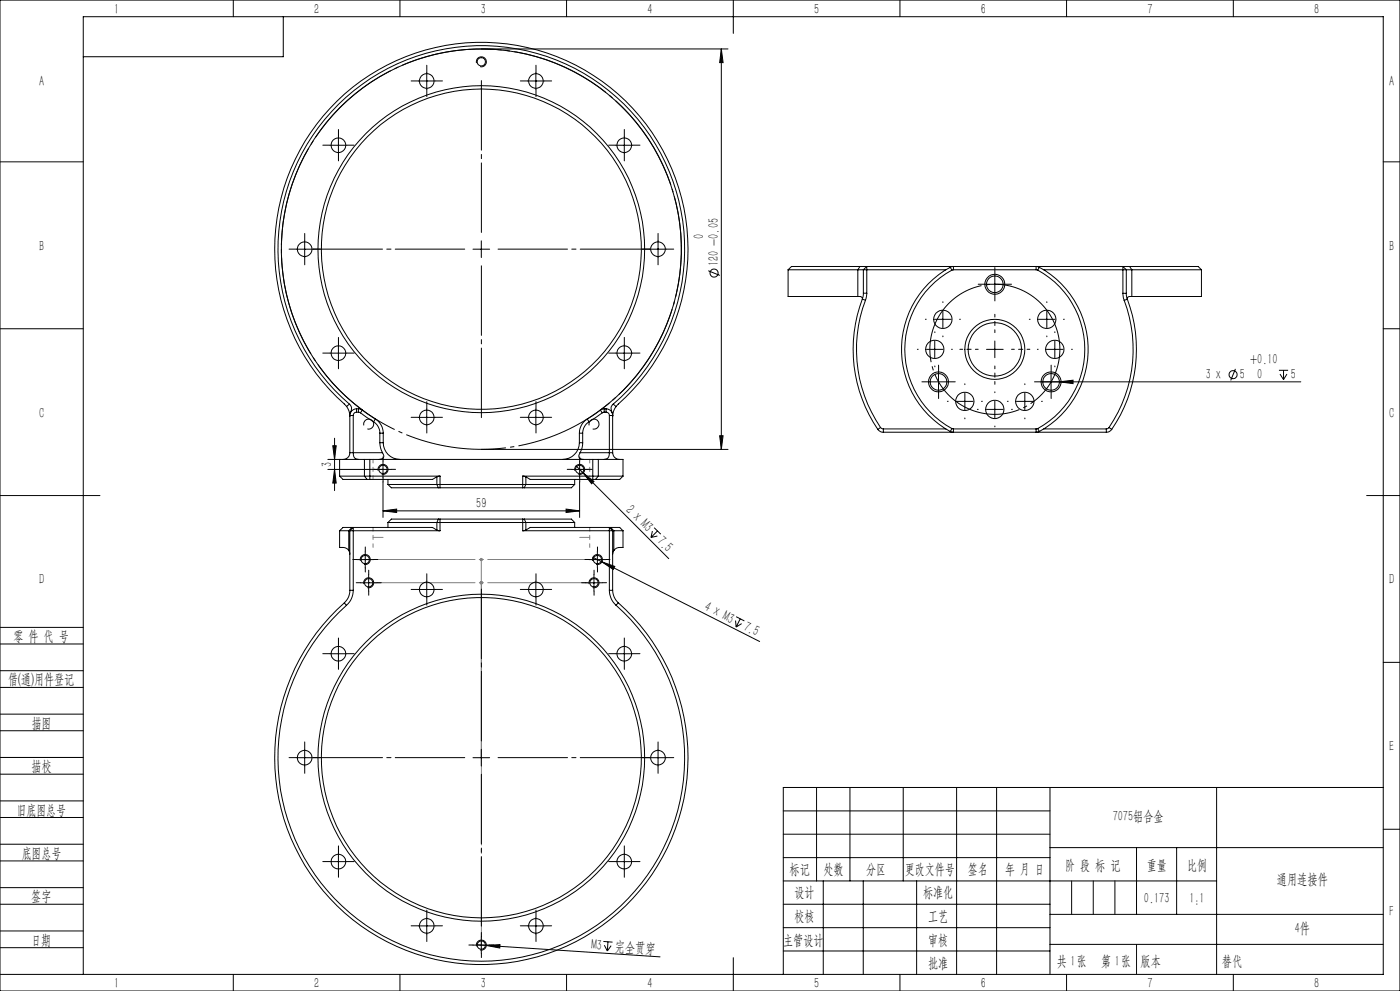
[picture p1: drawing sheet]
<svg xmlns="http://www.w3.org/2000/svg" width="420mm" height="297mm" viewBox="0 0 420 297" stroke-linecap="round" stroke-linejoin="round" font-family="sans-serif">
<g fill="none" stroke="#000" stroke-width=".3">
<path d="M0 0h420v297h-420zM70 0v5M85 5v12h-60M120 0v5M142.9 18.9a1.5 1.5 0 0 1 1.4-1.9 1.5 1.5 0 0 1 1.6 1.6 1.5 1.5 0 0 1-1.9 1.4M144.4 14.7h74M170 0v5M216.4 14.7v120M216.4 14.7l.5 4.1h-1zM220 0v10M270 0v5M320 0v5"/>
<path d="M370 0v5M125.5 24.3h5M128 21.8v5M158.3 24.3h5M160.8 21.8v5M0 48.5h25M99 43.5h5M101.5 41v5M184.8 43.5h5M187.3 41v5M415 48.5h5M88.9 74.7h5"/>
<path d="M91.4 72.2v5M141.9 74.7h5M144.4 72.2v5M194.9 74.7h5M197.4 72.2v5M258 79.9h2M258 79.9h-20.5l-1.1 1M258 79.9l-.6 1M260 79.9h76.9M260 79.9v8M260 79.9l-1 1M336.9 79.9h2"/>
<path d="M336.9 79.9v8M336.9 79.9l1 1M338.9 79.9h20.5l1 1M338.9 79.9l.6 1M0 98.5h25M212.5 81.1l3.4 1.4M236.4 80.9h21M236.4 80.9v8h21M257.4 80.9h1.6M257.4 88.9l1 .1 .4 .4M257.4 80.9v8M258.7 89.6a42.5 42.5 0 0 0 4.6 39.1"/>
<path d="M258.7 89.6l.9 .4M259 87.9l-.3 1.7M259 80.9v7M259 80.9h24.8M259 87.9h1M259.6 90a41.6 41.6 0 0 0 4.6 38.1M260 87.9l-.4 2.1M280.4 95.7h5M282.9 93.2v5M285.1 80.1l.9-.2v1M285.1 80.1a28 28 0 0 0 0 49.2M285.1 80.1l.5 .9"/>
<path d="M285.6 81a27 27 0 0 0 0 47.4M286 80.9l-.4 .1M286 80.9h24.8M295.9 85.2h5.1M298.4 82.7v5M310.8 80.9l.5 .1M311.3 81a27 27 0 0 1 0 47.4M311.5 95.7h5M311.8 80.1l-1-.2v1M311.8 80.1a28 28 0 0 1 0 49.2M311.8 80.1l-.5 .9M313.1 80.9h24.8"/>
<path d="M314 93.2v5M336.9 87.9l.4 2.1M336.9 87.9h1M337.3 90a41.4 41.4 0 0 1-4.6 38.1M337.9 87.9l.3 1.8M337.9 80.9h1.6M337.9 80.9v7M338.2 89.7a42.5 42.5 0 0 1-4.7 39M338.2 89.7l-.9 .3M339.5 88.9l-1 .1-.4 .4M339.5 80.9h20.9M339.5 80.9v8"/>
<path d="M360.4 80.9v8h-20.9M415 98.5h5M99 105.8h5M101.5 103.3v5M184.8 105.8h5M187.3 103.3v5M278 104.7h4.9M279 114.4h5.1M280.4 102.2v5M281.6 112v4.9M289.5 117.8v5M295.9 104.7h5.1"/>
<path d="M298.4 102.2v5M307.4 117.8v5M313.9 104.7h5M315.3 112v4.9M316.4 102.2v5M317.8 114.4l4.1-.5v1.1zM370.6 110.6l-1.4 3.4M383.7 111h2.7M384 112.1l1.1 1.7M385.1 111v2.8M386.1 112.1l-1 1.7M390.2 114.4h-77.4"/>
<path d="M98.4 137.7h3.5M99.8 133.6h1.1l-.5 4.1zM100.4 131.3v15.7M101.9 137.7h7.4M101.9 137.7v5M104 121.8l.7 1.4 .3 1.3M104 121.8l-.1-.1a62.1 62.1 0 0 1-4.4-89.8 62.1 62.1 0 0 1 90 .2 62.1 62.1 0 0 1-4.7 89.8M104.8 121.1a1.97 1.97 0 0 1 .3 2.8M104.8 121.1a61 61 0 0 1-4.7-88.4 61 61 0 0 1 88.6 0 61 61 0 0 1-4.8 88.4M104.8 121.1l-.8 .7M105 135.7a1.99 1.99 0 0 1-2 2M105 124.5h.1"/>
<path d="M105 124.5v.3M105 135.7h9.8M105 124.5h1M105 124.5v11.2M106 124.5v11.2a1.63 1.63 0 0 0 1.6 2M107 123.5a.96 .96 0 0 0-1 1M107 122.5a2.05 2.05 0 0 0-2 2M107 123.5h.5M107 122.5v1M107 122.5h.5M107.5 123.5l.6 .2M107.5 122.5l1.2 .4"/>
<path d="M107.5 122.5v1M108.1 123.7l4 2.7M108.7 122.9l3.9 2.7M108.7 122.9a60 60 0 0 1-8.8-88.5 60 60 0 0 1 89 0 60 60 0 0 1-8.8 88.5M108.7 122.9l-.6 .8M109.1 127.5a1.5 1.5 0 0 1 1.4-1.9 1.5 1.5 0 0 1 1.6 1.6 1.5 1.5 0 0 1-1.9 1.3M109.3 137.7h1.6M109.3 137.7v5M110.9 137.7h66.9M110.9 137.7v6M112.1 126.4a4 4 0 0 1 1.8 3.4M112.6 125.6a5 5 0 0 1 2.4 4.2"/>
<path d="M112.6 125.6l-.5 .8M113.9 132.7l.3 1.5 .6 1.5M113.9 132.7h1.1M113.9 129.8h1.1M113.9 129.8v2.9M114.8 135.7a1.2 1.2 0 0 1-.1 1.8l-1 .2M114.9 138.2v5M115 132.7a5 5 0 0 0 5 5M115 129.8v2.9M125.5 125.1h5M128 122.6v5M144.4 134.7h74"/>
<path d="M158.3 125.1h5M160.8 122.6v5M172.8 139.6l2.1 2.1M173.8 132.7a5.1 5.1 0 0 1-5 5M173.8 129.8v2.9M173.8 132.7h1M173.8 129.8h1M173.9 138.2v5M174 135.7a1.17 1.17 0 0 0 .1 1.8l.9 .2M174 135.7h9.8M174.8 132.7l-.2 1.5-.6 1.5M174.8 129.8v2.9"/>
<path d="M176.2 125.6a5 5 0 0 0-2.4 4.2M176.2 125.6l.5 .8M176.7 126.4a4.1 4.1 0 0 0-1.9 3.4M176.7 127.5a1.51 1.51 0 0 1 1.4-1.9 1.51 1.51 0 0 1 1.6 1.6 1.51 1.51 0 0 1-1.9 1.3M177.8 137.7h1.7M177.8 137.7v6M179.5 137.7h7.4v5M179.5 137.7v5M180.1 122.9l-3.9 2.7M180.1 122.9l.6 .8M180.7 123.7l-4 2.7M181.3 123.5l-.6 .2"/>
<path d="M181.3 122.5l-1.2 .4M181.3 123.5h.5M181.3 122.5v1M181.3 122.5h.5M181.8 123.5a.96 .96 0 0 1 1 1M181.8 122.5a1.99 1.99 0 0 1 2 2M181.8 122.5v1M182.8 124.5v11.2a1.66 1.66 0 0 1-1.6 2M182.8 124.5h1M183.8 135.7a2.05 2.05 0 0 0 2 2M183.8 124.5h.1M183.8 124.5v11.2"/>
<path d="M183.8 124.5v.3M183.9 121.1a1.88 1.88 0 0 0-.2 2.8M183.9 121.1l.9 .8M184.8 121.9l-.7 1.3-.3 1.3M215.9 130.6h1l-.5 4.1zM263.3 128.7a1.89 1.89 0 0 0 1.7 .8M264.2 128.1l.8 .4M264.2 128.1l-.9 .6M265 128.5h18.8M265 129.5h66.9M265 128.5v1M285.6 128.4l.4 .1"/>
<path d="M285.6 128.4l-.5 .9M286 128.5v1l-.9-.2M286 128.5h24.8M286.9 120.3h5M295.9 122.7h5.1M298.4 120.2v5M304.9 120.3h5.1M310.8 128.5v1l1-.2M311.3 128.4l-.5 .1M311.3 128.4l.5 .9M313.1 128.5h18.8M331.9 128.5v1"/>
<path d="M332.7 128.1l-.8 .4M332.7 128.1l.8 .6M333.5 128.7a1.89 1.89 0 0 1-1.6 .8M0 148.5h30M98.4 140.7h12.8M100.4 140.7l.5 4.1h-1.1zM101.9 142.7h7.4M101.9 142.7l1 1h7.2M101.9 159.1h2.7M101.9 159.1v5a3 3 0 0 1 2.7 .9M104.6 159.1h.4M104.6 159.1v5.9"/>
<path d="M105 159.1v17.8M105 159.1h27M105.6 158.1h.4M105.6 158.1h-2.7l-1 1M105.6 158.1l-1 1M106 158.1h23.7l1.4 .8M106 158.1v18.8M106 158.1l-1 1M109.3 142.7h22.7M109.3 142.7l.8 1M110.1 143.7h.8M112.4 140.7h5"/>
<path d="M113.5 141.1a1.5 1.5 0 0 1 1.3-1.9 1.5 1.5 0 0 1 1.6 1.6 1.5 1.5 0 0 1-1.9 1.3M114.9 153.1l4.1-.5v1zM114.9 144.4v10.7M114.9 153.1h59M116.4 145.2h14.7M116.4 145.2l1 1h14.1M116.4 143.7v1.5M116.4 156.6h14.7M116.4 156.6v1.5M131.1 145.2h26.7M131.1 142.9l-1.4 .8h-18.8M131.1 145.2l.4 1"/>
<path d="M131.1 142.9v2.3M131.1 156.6h26.7M131.1 158.9l.9 .2M131.1 156.6v2.3M131.5 146.2h.5M131.5 155.6h.5M131.5 155.6h-14.1l-1 1M131.5 155.6l-.4 1M132 142.7l-.9 .2M132 142.7v3.5M132 146.2h24.8M132 155.6v3.5"/>
<path d="M132 155.6h24.8M156.8 142.7h22.7M156.8 146.2h.5M156.8 142.7l1 .2M156.8 142.7v3.5M156.8 155.6h.5M156.8 155.6v3.5M156.8 159.1h27M157.3 155.6h14.1l1 1M157.3 155.6l.5 1M157.8 142.9l1.3 .8h18.7M157.8 145.2h14.6"/>
<path d="M157.8 145.2l-.5 1M157.8 142.9v2.3M157.8 158.9l-1 .2M157.8 156.6h14.6M157.8 156.6v2.3M169.8 152.6l4.1 .5-4.1 .5zM171.4 140.7h5M172.4 145.2l-1 1h-14.1M172.4 143.7v1.5M172.4 156.6v1.5M172.4 141.1a1.51 1.51 0 0 1 1.4-1.9 1.51 1.51 0 0 1 1.6 1.6 1.51 1.51 0 0 1-1.9 1.3M173.9 144.4v10.7"/>
<path d="M174.9 141.7l3.3 2.6-.7 .7zM174.9 141.7l25.7 25.7M177.8 143.7h.8M179.5 142.7h7.4M179.5 142.7l-.9 1M182.8 158.1h-23.7l-1.3 .8M182.8 158.1h.4M182.8 158.1v18.8M182.8 158.1l1 1M183.2 158.1h2.7l1 1M183.2 158.1l1 1M183.8 159.1h.4"/>
<path d="M183.8 159.1v17.8M184.2 159.1h2.7M184.2 159.1v5.9M186.9 142.7l-1 1h-7.3M186.9 159.1v5a3 3 0 0 0-2.7 .9M195.7 159.2l-.4 1.9M196.3 158.1l1.9 2M197.2 159.1l-1.9 2M410 148.5h10M104.6 165l.4 1.1M105 176.9a5 5 0 0 1-1.7 3.8M105 176.9h1"/>
<path d="M106 176.9a6 6 0 0 1-2.1 4.5M107.1 167.7h5M108.1 174.7h5M108.1 168.1a1.5 1.5 0 0 1 1.3-1.9 1.5 1.5 0 0 1 1.7 1.6 1.5 1.5 0 0 1-1.9 1.4M109.1 175a1.5 1.5 0 0 1 1.4-1.8 1.5 1.5 0 0 1 1.6 1.6 1.5 1.5 0 0 1-1.9 1.3M109.6 165.2v5M110.6 172.2v5M125.5 176.7h5M128 174.2v5M158.3 176.7h5M160.8 174.2v5M175.7 174.7h5"/>
<path d="M176.7 167.7h5M176.7 175a1.51 1.51 0 0 1 1.4-1.9 1.51 1.51 0 0 1 1.6 1.7 1.51 1.51 0 0 1-1.9 1.3M177.8 168.1a1.51 1.51 0 0 1 1.3-1.9 1.51 1.51 0 0 1 1.6 1.6 1.51 1.51 0 0 1-1.9 1.4M177.9 167l2.7 1.4M178.2 172.2v5M179.2 165.2v5M180.6 168.4l3.8 1.4-.4 .9zM180.6 168.4l47.3 23.9M182.8 176.9a6 6 0 0 0 2 4.5M182.8 176.9h1M183.8 176.9a5.2 5.2 0 0 0 1.7 3.8M184.2 165l-.4 1.1"/>
<path d="M197.2 160.7l-1.9 .4M0 193h25M0 188h25M99 195.9h5M101.5 193.4v5M103.3 180.7l.6 .7M184.8 195.9h5M184.8 181.4a61 61 0 0 1 3.6 87.9 61 61 0 0 1-88 0 61 61 0 0 1 3.5-87.9M185.5 180.7a62 62 0 0 1 3.6 89.3 62 62 0 0 1-89.4 0 62 62 0 0 1 3.6-89.3M185.5 180.7l-.7 .7M187.3 193.4v5M220.7 186l.1 1.9"/>
<path d="M220.8 184.8l2.5 1.3M222.1 185.5l-1.3 2.4M222.5 186.9l-1.7 1M415 198.5h5M0 206h25M0 201h25M0 219h25M0 214h25M0 232h25M0 227h25M88.9 227.1h5M91.4 224.6v5"/>
<path d="M141.9 227.1h5M144.4 224.6v5M194.9 227.1h5M197.4 224.6v5M245 236v28M255 236v28M271 236v28M287 236v56M299 236v56M315 236v56M365 236v56M415 236h-180v56"/>
<path d="M0 245h25M0 240h25M0 258h25M0 253h25M99 258.2h5M101.5 255.7v5M184.8 258.2h5M187.3 255.7v5M235 243h80M235 250h80M235 257h80M315 254h100"/>
<path d="M341 254v20M353 254v20M415 248.5h5M0 271h25M0 266h25M0 279h25M125.5 277.5h5M128 275v5M158.3 277.5h5M160.8 275v5M235 271h80M235 264h130"/>
<path d="M235 278h80M247 264v28M259 264v28M275 264v28M315 274h100M0 284h25M0 292h415v-287h-390v287M70 292v5M120 292v5M141.9 283.2h5M142.9 283.1l3 .2M142.9 283.6a1.5 1.5 0 0 1 1.4-1.9 1.5 1.5 0 0 1 1.6 1.7 1.5 1.5 0 0 1-1.9 1.3"/>
<path d="M144.4 280.7v5M145.9 283.3l4.1-.2-.1 1zM145.9 283.3l52.1 3.5M170 292v5M181 282.1l2.8 .3M181.3 283.3l.9 1.7M182.4 282.3l-.2 2.7M183.3 283.4l-1.1 1.6M220 287v10M235 285h80M270 292v5M315 283h100"/>
<path d="M320 292v5M370 292v5"/>
<circle cx="144.4" cy="18.5" r="1.25"/>
<circle cx="128" cy="24.3" r="2.2"/>
<circle cx="160.8" cy="24.3" r="2.2"/>
<circle cx="101.5" cy="43.5" r="2.2"/>
<circle cx="187.3" cy="43.5" r="2.19"/>
<circle cx="91.4" cy="74.7" r="2.2"/>
<circle cx="144.4" cy="74.7" r="49"/>
<circle cx="144.4" cy="74.7" r="48"/>
<circle cx="197.4" cy="74.7" r="2.19"/>
<circle cx="214.2" cy="81.8" r="1.2"/>
<circle cx="282.9" cy="95.7" r="2.75"/>
<circle cx="298.4" cy="85.2" r="2.49"/>
<circle cx="298.4" cy="85.2" r="2.99"/>
<circle cx="314" cy="95.7" r="2.75"/>
<circle cx="101.5" cy="105.8" r="2.2"/>
<circle cx="187.3" cy="105.8" r="2.19"/>
<circle cx="280.5" cy="104.7" r="2.75"/>
<circle cx="281.5" cy="114.5" r="2.5"/>
<circle cx="281.6" cy="114.5" r="3"/>
<circle cx="298.4" cy="104.7" r="8"/>
<circle cx="298.4" cy="104.7" r="9"/>
<circle cx="315.3" cy="114.5" r="3"/>
<circle cx="315.3" cy="114.5" r="2.5"/>
<circle cx="316.4" cy="104.7" r="2.75"/>
<circle cx="369.9" cy="112.3" r="1.21"/>
<circle cx="128" cy="125.1" r="2.2"/>
<circle cx="160.8" cy="125.1" r="2.2"/>
<circle cx="289.4" cy="120.3" r="2.75"/>
<circle cx="298.4" cy="122.7" r="2.75"/>
<circle cx="307.4" cy="120.3" r="2.75"/>
<circle cx="114.9" cy="140.7" r="1.24"/>
<circle cx="173.9" cy="140.7" r="1.24"/>
<circle cx="109.6" cy="167.7" r="1.25"/>
<circle cx="110.6" cy="174.7" r="1.24"/>
<circle cx="128" cy="176.7" r="2.2"/>
<circle cx="160.8" cy="176.7" r="2.2"/>
<circle cx="178.2" cy="174.7" r="1.24"/>
<circle cx="179.2" cy="167.7" r="1.25"/>
<circle cx="101.5" cy="195.9" r="2.2"/>
<circle cx="187.3" cy="195.9" r="2.19"/>
<circle cx="91.4" cy="227.1" r="2.2"/>
<circle cx="144.4" cy="227.1" r="49"/>
<circle cx="144.4" cy="227.1" r="48"/>
<circle cx="197.4" cy="227.1" r="2.19"/>
<circle cx="101.5" cy="258.2" r="2.2"/>
<circle cx="187.3" cy="258.2" r="2.19"/>
<circle cx="128" cy="277.5" r="2.2"/>
<circle cx="160.8" cy="277.5" r="2.2"/>
<circle cx="144.4" cy="283.2" r="1.24"/>
</g>
<path d="M201.8 57.1a60 60 0 0 0-100.5-24.1 60 60 0 0 0 27.6 99.6 60 60 0 0 0 73.7-72.5l-.8-3" fill="none" stroke="#000" stroke-width=".3" stroke-dasharray="30.5 1.3 1.3 1.3" stroke-dashoffset="-1.8" stroke-linecap="butt"/>
<path d="M317.1 99a19.5 19.5 0 0 0-32.6-7.9 19.5 19.5 0 0 0 8.8 32.4 19.5 19.5 0 0 0 24.1-23.3l-.3-1.2" fill="none" stroke="#000" stroke-width=".3" stroke-dasharray="30.5 1.3 1.3 1.3" stroke-dashoffset="5.4" stroke-linecap="butt"/>
<path d="M143.9 174.7h1M143.9 167.7h1M144 174.3l.7 .7M144 167.4l.7 .7M144.4 167.2v59.9M144.7 174.3l-.7 .7M144.7 167.4l-.7 .7" fill="none" stroke="#808080" stroke-width=".3"/>
<path d="M298.5 99.7v-5.5M293.5 104.7h-5.5M298.5 109.7v5.5M303.5 104.7h5.5" fill="none" stroke="#000" stroke-width=".3" stroke-dasharray="30.5 1.3 1.3 1.3" stroke-dashoffset="29.6"/>
<g fill="none" stroke="#000" stroke-width=".3" stroke-dasharray="30.5 1.3 1.3 1.3">
<path d="M125.5 24.3h-2.2M128 21.8v-2.2M128 26.8v2.2M130.5 24.3h2.2M158.3 24.3h-2.2M160.8 21.8v-2.2M160.8 26.8v2.2M163.3 24.3h2.2M99 43.5h-2.2M101.5 41v-2.2M101.5 46v2.2M104 43.5h2.2"/>
<path d="M184.8 43.5h-2.2M187.3 41v-2.2M187.3 46v2.2M189.8 43.5h2.2M88.9 74.7h-2.2M91.4 72.2v-2.2M91.4 77.2v2.2M93.9 74.7h2.2M194.9 74.7h-2.2M197.4 72.2v-2.2M197.4 77.2v2.2M199.9 74.7h2.2"/>
<path d="M277.9 95.7h-.3M280.5 99.7v-.3M282.9 90.7v-.3M287.9 95.7h.2M296 85.2h-2.5M298.5 82.7v-2.5M298.5 87.7v2.5M301 85.2h2.5M309 95.7h-.2M314 90.7v-.3M316.5 99.7v-.3M319 95.7h.3"/>
<path d="M99 105.8h-2.2M101.5 103.3v-2.2M101.5 108.3v2.2M104 105.8h2.2M184.8 105.8h-2.2M187.3 103.3v-2.2M187.3 108.3v2.2M189.8 105.8h2.2M275.5 104.7h-.3M279.1 114.4h-2.5M280.5 109.7v.2M281.6 111.9v-2.5"/>
<path d="M281.6 116.9v2.5M282.9 100.7v.2M284.1 114.4h2.5M285.5 104.7h.2M289.5 115.3v-.3M298.5 117.7v-.3M307.5 115.3v-.3M311.5 104.7h-.3M312.8 114.4h-2.5M314 100.7v.2M315.3 111.9v-2.5M315.3 116.9v2.5"/>
<path d="M316.5 109.7v.2M317.8 114.4h2.5M321.5 104.7h.2M114.9 138.2v-1.3M125.5 125.1h-2.2M128 122.6v-2.2M128 127.6v2.2M130.5 125.1h2.2M158.3 125.1h-2.2M160.8 122.6v-2.2M160.8 127.6v2.2M163.3 125.1h2.2"/>
<path d="M173.9 138.2v-1.3M284.5 120.3h-.3M289.5 125.3v.2M293.5 122.7h-.3M294.5 120.3h.2M298.5 127.7v.2M302.5 120.3h-.3M303.5 122.7h.2M307.5 125.3v.2M312.5 120.3h.2M112.4 140.7h-1.2M114.9 143.2v1.2"/>
<path d="M117.4 140.7h1.3M171.4 140.7h-1.2M173.9 143.2v1.2M176.4 140.7h1.3M107.1 167.7h-1.3M108.1 174.6h-1.2M109.6 165.2v-1.3M109.6 170.2v1.2M110.6 172.1v-1.2M110.6 177.1v1.3M112.1 167.7h1.2M113.1 174.6h1.3"/>
<path d="M125.5 176.7h-2.2M128 174.2v-2.2M128 179.2v2.2M130.5 176.7h2.2M158.3 176.7h-2.2M160.8 174.2v-2.2M160.8 179.2v2.2M163.3 176.7h2.2M175.7 174.6h-1.2M176.7 167.7h-1.2M178.2 172.1v-1.2M178.2 177.1v1.3"/>
<path d="M179.2 165.2v-1.3M179.2 170.2v1.2M180.7 174.6h1.3M181.7 167.7h1.3M99 195.9h-2.2M101.5 193.4v-2.2M101.5 198.4v2.2M104 195.9h2.2M184.8 195.9h-2.2M187.3 193.4v-2.2M187.3 198.4v2.2M189.8 195.9h2.2"/>
<path d="M88.9 227.1h-2.2M91.4 224.6v-2.2M91.4 229.6v2.2M93.9 227.1h2.2M194.9 227.1h-2.2M197.4 224.6v-2.2M197.4 229.6v2.2M199.9 227.1h2.2M99 258.2h-2.2M101.5 255.7v-2.2M104 258.2h2.2M184.8 258.2h-2.2"/>
<path d="M187.3 255.7v-2.2M189.8 258.2h2.2M101.5 260.7v2.2M125.5 277.5h-2.2M128 275v-2.2M128 280v2.2M130.5 277.5h2.2M158.3 277.5h-2.2M160.8 275v-2.2M160.8 280v2.2M163.3 277.5h2.2M187.3 260.7v2.2"/>
<path d="M141.9 283.2h-1.2M144.4 280.7v-1.2M144.4 285.7v1.3M146.9 283.2h1.3"/>
</g>
<path d="M321.5 264v10M328 264v10M334.5 264v10M341 283v9" fill="none" stroke="#0a0605" stroke-width=".3"/>
<path d="M111.9 137.7v6M176.9 137.7v6M111.9 164.1v-6M176.9 164.1v-6" fill="none" stroke="#808080" stroke-width=".3" stroke-dasharray="30.5 1.3 1.3 1.3" stroke-dashoffset="29.4"/>
<path d="M111.9 140.7h3M176.9 140.7h-3M111.9 161.1h3M176.9 161.1h-3" fill="none" stroke="#808080" stroke-width=".3" stroke-dasharray="30.5 1.3 1.3 1.3"/>
<path d="M144.4 227.1v-52.5" fill="none" stroke="#808080" stroke-width=".3" stroke-dasharray="30.5 1.3 1.3 1.3" stroke-dashoffset="6.2"/>
<path d="M110.6 174.6h67.6" fill="none" stroke="#808080" stroke-width=".3" stroke-dasharray="30.5 1.3 1.3 1.3" stroke-dashoffset="-1.4"/>
<path d="M144.4 227.1v56.1" fill="none" stroke="#808080" stroke-width=".3" stroke-dasharray="30.5 1.3 1.3 1.3" stroke-dashoffset="4.3"/>
<path d="M109.6 167.7h69.6" fill="none" stroke="#808080" stroke-width=".3" stroke-dasharray="30.5 1.3 1.3 1.3" stroke-dashoffset="-2.4"/>
<path d="M139.4 74.7h-45.5M144.4 69.7v-45.5M144.4 79.7v45.5M149.4 74.7h45.5M139.4 227.1h-45.5M144.4 222.1v-45.5M144.4 232.1v45.5M149.4 227.1h45.5" fill="none" stroke="#000" stroke-width=".3" stroke-dasharray="30.5 1.3 1.3 1.3" stroke-dashoffset="9.6"/>
<g fill="#000">
<path d="M317.8 114.4l4.1-.5v1.1zM174.9 141.7l3.3 2.6-.7 .7zM180.6 168.4l3.8 1.4-.4 .9zM145.9 283.3l4.1-.2-.1 1z"/>
<path d="M99.8 133.6h1.1l-.5 4.1zM100.4 140.7l.5 4.1h-1.1z"/>
<path d="M215.9 130.6h1l-.5 4.1zM216.4 14.7l.5 4.1h-1z"/>
<path d="M114.9 153.1l4.1-.5v1zM169.8 152.6l4.1 .5-4.1 .5z"/>
</g>
<g font-size="4.4">
<text x="34.2" y="4.1">1</text>
<text x="94.2" y="4.1">2</text>
<text x="144.2" y="4.1">3</text>
<text x="194.2" y="4.1">4</text>
<text x="244.2" y="4.1">5</text>
<text x="294.2" y="4.1">6</text>
<text x="344.2" y="4.1">7</text>
<text x="394.2" y="4.1">8</text>
<text x="11.7" y="25.9">A</text>
<text x="416.7" y="25.9">A</text>
<text x="211.2" y="71.5" transform="rotate(-90 211.2 71.5)">0</text>
<text x="11.7" y="75.1">B</text>
<text x="416.7" y="75.1">B</text>
<text x="215.5" y="79.8" transform="rotate(-90 215.5 79.8)">120 -0.05</text>
<text x="361.7" y="113.6">3 x</text>
<text x="371.9" y="113.6">5</text>
<text x="375" y="109.2">+0.10</text>
<text x="377.2" y="113.6">0</text>
<text x="387.2" y="113.6">5</text>
<text x="11.7" y="125.1">C</text>
<text x="416.7" y="125.1">C</text>
<text x="99.5" y="139.9" transform="rotate(-90 99.5 139.9)">3</text>
<text x="142.9" y="152.2">59</text>
<text x="187.6" y="153.1" transform="rotate(45 187.6 153.1)">2 x M3</text>
<text x="196.9" y="162.5" transform="rotate(45 196.9 162.5)">7.5</text>
<text x="11.7" y="175.1">D</text>
<text x="416.7" y="175.1">D</text>
<text x="211" y="182.8" transform="rotate(27 211 182.8)">4 x M3</text>
<text x="222.8" y="188.7" transform="rotate(27 222.8 188.7)">7.5</text>
<text x="4" y="192">零 件 代 号</text>
<text x="2.5" y="205.1">借(通)用件登记</text>
<text x="9.5" y="218.1">描图</text>
<text x="416.7" y="225.1">E</text>
<text x="9.5" y="231.1">描校</text>
<text x="5" y="244.2">旧底图总号</text>
<text x="333.8" y="246.2">7075铝合金</text>
<text x="6.5" y="257.2">底图总号</text>
<text x="236.9" y="261.9">标记</text>
<text x="247.1" y="261.9">处数</text>
<text x="259.9" y="261.9">分区</text>
<text x="271.5" y="261.9">更改文件号</text>
<text x="290.4" y="261.9">签名</text>
<text x="301.5" y="261.9">年 月 日</text>
<text x="319.5" y="260.6">阶 段 标 记</text>
<text x="344" y="260.6">重量</text>
<text x="356.1" y="260.6">比例</text>
<text x="238.3" y="268.9">设计</text>
<text x="276.9" y="268.9">标准化</text>
<text x="383.1" y="264.8">通用连接件</text>
<text x="9.4" y="270.1">签字</text>
<text x="343.2" y="270.7">0.173</text>
<text x="356.8" y="270.7">1:1</text>
<text x="416.8" y="274.4">F</text>
<text x="238.3" y="276.1">校核</text>
<text x="278.4" y="276">工艺</text>
<text x="388.4" y="279.6">4件</text>
<text x="9.4" y="283.2">日期</text>
<text x="177.3" y="284.5" transform="rotate(4 177.3 284.5)">M3</text>
<text x="184.4" y="285" transform="rotate(4 184.4 285)">完全贯穿</text>
<text x="234.9" y="283.3">主管设计</text>
<text x="278.4" y="283.3">审核</text>
<text x="278.4" y="290.2">批准</text>
<text x="317.1" y="289.4">共 张</text>
<text x="321.1" y="289.4">1</text>
<text x="330.3" y="289.4">第 张</text>
<text x="334.5" y="289.4">1</text>
<text x="342.1" y="289.4">版本</text>
<text x="34.2" y="296.1">1</text>
<text x="94.2" y="296.1">2</text>
<text x="144.2" y="296.1">3</text>
<text x="194.2" y="296.1">4</text>
<text x="244.2" y="296.1">5</text>
<text x="294.2" y="296.1">6</text>
<text x="344.2" y="296.1">7</text>
<text x="394.2" y="296.1">8</text>
</g>
<text font-size="4.4" fill="#0a0605" x="366.6" y="289.4">替代</text>
</svg>
